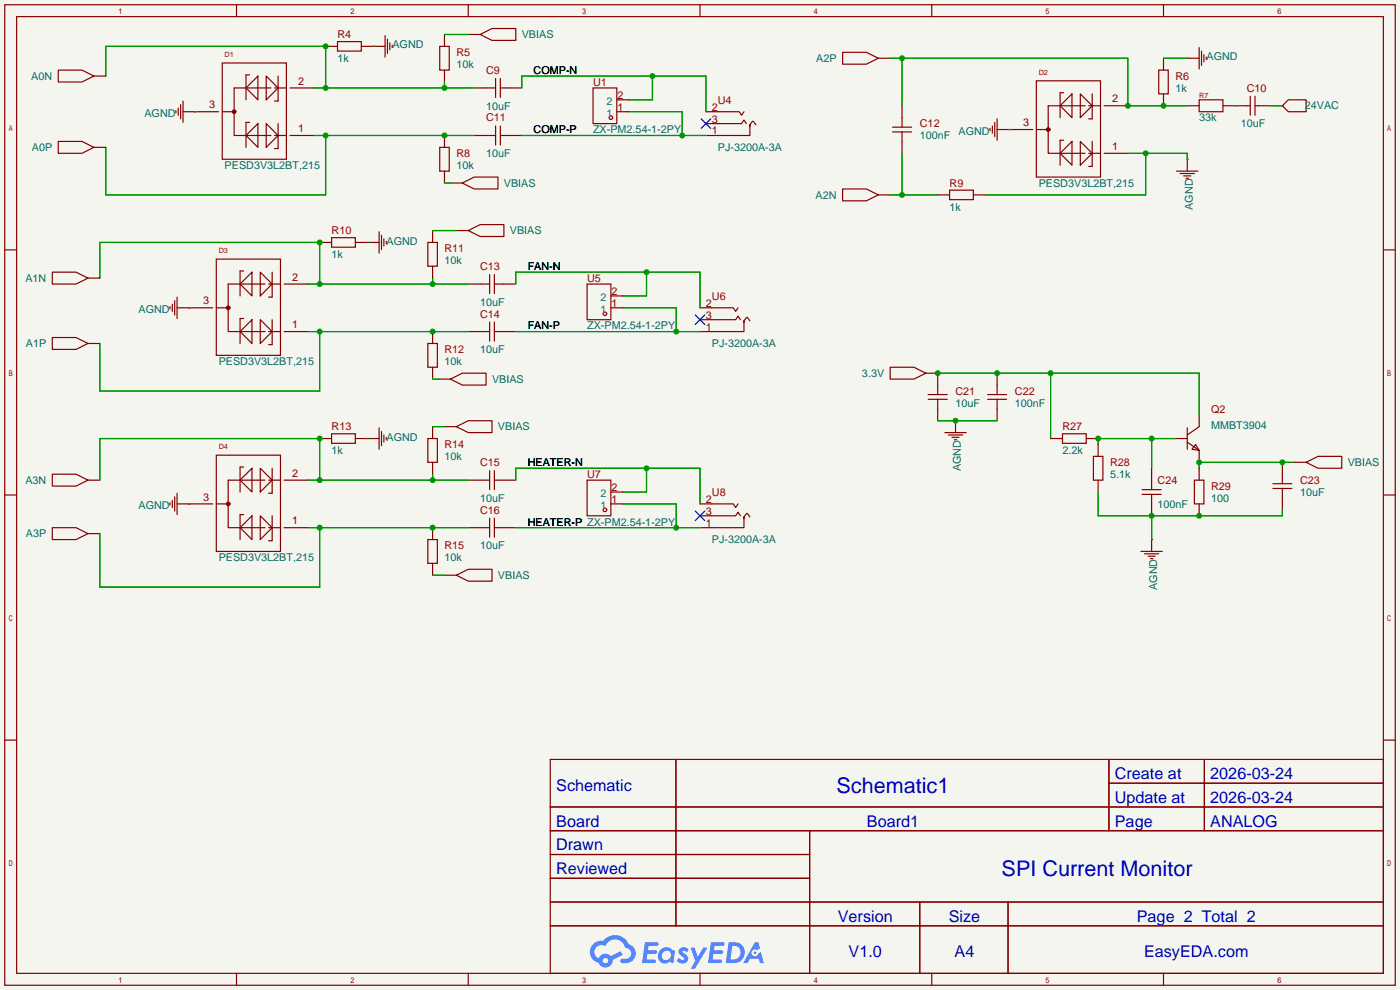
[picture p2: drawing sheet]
<svg xmlns="http://www.w3.org/2000/svg" width="299mm" height="212mm" viewBox="0 0 299 212" stroke-linecap="round" stroke-linejoin="round" font-family="sans-serif">
<path d="M0 0h299.2v211.6h-299.2z" fill="#f5f5f0"/>
<g fill="none" stroke="#850000" stroke-width=".25">
<path d="M1 1h297.2v209.6h-297.2zM3.6 3.6h292.1v204.4h-292.1zM50.5 1v2.6M100.1 1v2.6M149.6 1v2.6M199.1 1v2.6M248.7 1v2.6M1 53.4h2.6M295.7 53.4h2.5M1 105.8h2.6M295.7 105.8h2.5M1 158.2h2.6"/>
<path d="M295.7 158.2h2.5M117.6 162.3h178.1v45.7h-178.1zM117.6 172.5h178.1M117.6 177.5h178.1M144.5 162.3v35.6M173 177.5v30.5M237 162.3v15.2M237 167.4h58.7M257.4 162.3v15.2M117.6 182.6h55.4M117.6 192.8h178.1M117.6 187.7h55.4"/>
<path d="M117.6 197.9h178.1M196.6 192.8v15.2M215.4 192.8v15.2M50.5 208v2.6M100.1 208v2.6M149.6 208v2.6M199.1 208v2.6M248.7 208v2.6"/>
</g>
<g fill="#5487ff">
<path d="M145.3 202.7a1.3 1.3 0 0 1 1.9 .3l-.4 .6a.54 .54 0 0 0-.9-.2l.1 .2a1.34 1.34 0 0 1 .9 1.8 1.47 1.47 0 0 1-2.3-.1l.5-.6 .8 .5a.31 .31 0 0 0 .4-.3 .31 .31 0 0 0-.3-.4 1.12 1.12 0 0 1-.7-1.8z"/>
<path d="M147.6 202.5h.9l.6 2 1.2-2h.9l-2.7 4.6h-.9l1-1.7z"/>
<path d="M137.8 201.4h1.7a1.31 1.31 0 0 1 1.2 .2 .4 .4 0 0 1-.3 .5l-1.8 .1-.1 .9h1.6a.4 .4 0 0 1 .4 .4 .4 .4 0 0 1-.5 .4h-1.6l-.2 1.2h1.4a.46 .46 0 0 1 .5 0 .46 .46 0 0 1 .1 .5l-.4 .2h-2.6z"/>
<path d="M151.9 201.4h1.7a1.32 1.32 0 0 1 1.2 .2 .39 .39 0 0 1-.3 .5l-1.8 .1-.1 .9h1.6a.4 .4 0 0 1 .4 .4 .4 .4 0 0 1-.4 .4h-1.7l-.2 1.2h1.4a.46 .46 0 0 1 .5 0 .46 .46 0 0 1 .1 .5l-.4 .2h-2.6z"/>
<path d="M161.3 201.4h.8l.3 1.3-.6 .4a.75 .75 0 0 0-1.1 .3 .75 .75 0 0 0 .5 1 .75 .75 0 0 0 .9-.7l.5-.2 .6 2.3h-.8l-.3-.9h-1.8l-.5 .9h-1z"/>
<path d="M155.7 201.4l-.6 4.4h1.5a2.27 2.27 0 0 0 2.6-2.2 2.27 2.27 0 0 0-2.7-2.2zM156.5 202.1a1.5 1.5 0 0 1 1.8 1.6 1.5 1.5 0 0 1-1.9 1.4h-.3z"/>
<path d="M141.2 203a1.6 1.6 0 0 0-.3 2.3 1.6 1.6 0 0 0 2.3 .2l.7 .3 .3-2.4-.1-.3-.5-.1a1.58 1.58 0 0 0-2.4 0zM141.8 203.5a.98 .98 0 0 1 1.6 .4 .98 .98 0 0 1-1.1 1.3 .94 .94 0 0 1-.9-.7 .94 .94 0 0 1 .4-1z"/>
<path d="M126.8 201.8a2.37 2.37 0 0 0 1.1 4 1.54 1.54 0 0 0 1.8 1 1.54 1.54 0 0 0 1.2-1.6l2.2-1.1-.5-.8-2 1a1.57 1.57 0 0 0-2.7 .5 1.5 1.5 0 0 1-.7-2.1 1.5 1.5 0 0 1 2.2-.5 2.23 2.23 0 0 1 2.3-1.4 2.23 2.23 0 0 1 2 1.8 1.16 1.16 0 0 1 1.2 1.1 1.16 1.16 0 0 1-1.1 1.2h-.7a.47 .47 0 0 0-.5 .4 .47 .47 0 0 0 .4 .5 2.17 2.17 0 0 0 2.5-.9 2.17 2.17 0 0 0-.3-2.7l-.8-.4a3.2 3.2 0 0 0-5.5-.7l-1.1 .1zM128.8 205.3a.6 .6 0 0 1 1.2 0 .6 .6 0 0 1-1.2 0z"/>
<circle cx="161.4" cy="203.6" r=".28"/>
</g>
<g fill="none" stroke="#850000" stroke-width=".25">
<path d="M12.4 15h5.1l2.6 1.3-2.6 1.2h-5.1zM20.1 16.3h2.5M47.5 13.5h13.7v20.5h-13.7zM53.3 16h-.7v5.3M55.1 16.3v5l-2.5-2.5zM56.9 16.3l2.5 2.5-2.5 2.5zM57.9 18.8h-7.9v10.2h7.9M58.7 18.8h2.5M59.4 16.3v5.3h-.7M62 18.8h5.1M69.6 9.9h2.5M72.1 8.9h5.1v2h-5.1z"/>
<path d="M77.2 9.9h5.1M79.8 9.9h.1M82.3 7.6v4.6M82.8 8.4v3M83.3 9.1v1.6M83.8 9.7v.5M94 9.9h2v5.1h-2zM95 7.4v2.5M95 15v2.5M100.1 7.4h2.5M101.3 18.8h4.6M102.6 7.4l2.6-1.3h5v2.5h-5z"/>
<path d="M105.9 16.8v4M106.9 18.8h4.6M106.9 16.8v4M126.7 18.8h5.1v7.6h-5.1zM180.1 11.2h5.1l2.5 1.2-2.5 1.3h-5.1zM187.7 12.4h2.5M221.5 17.3h13.7v20.5h-13.7zM227.3 19.8h-.7v5.3M247.6 15h2.1v5.1h-2.1zM248.7 12.4v2.6M253.7 12.4h.1M253.7 12.4h2.6"/>
<path d="M256.3 10.2v4.5M256.8 10.9v3.1M257.3 11.7v1.5M257.8 12.2v.5M12.4 30.2h5.1l2.6 1.3-2.6 1.3h-5.1zM20.1 31.5h2.5M37.6 23.6v.5M38.1 23.1v1.5M38.6 22.4v3M39.1 23.9h7.6M39.1 21.6v4.6M41.7 23.9h.1"/>
<path d="M47.5 23.9h2.5M52.6 29l2.5-2.6v5.1zM53.3 26.2h-.7v5.3M56.9 26.4l2.5 2.6-2.5 2.5zM58.7 29h2.5M59.4 26.4v5.4h-.7M62 29h5.1M94 31.5h2v5.1h-2zM95 29v2.5M95 36.6v2.5M96.3 39.1h2.5M98.8 39.1l2.5-1.3h5.1v2.6h-5.1z"/>
<path d="M101.3 29h4.6M105.9 26.9v4.1M106.9 29h4.6M106.9 26.9v4.1M131.8 23.9h2.6M131.8 21.3h2.6M150.9 23.9h7.1l.5 .7 .5-.7M150.9 26.4h7.6l.5-.7 .5 .7M160.3 26.7l.3-.4a.37 .37 0 0 1 .4-.4 .37 .37 0 0 1 .3 .4l.2 .4M160.3 26.9v-.2v2.3h-9.4M190.8 27.2h4M190.8 28.2h4"/>
<path d="M192.8 22.6v4.6M192.8 28.2v4.6M211.6 27.4v.5M212.1 26.9v1.5M212.6 26.2v3M213.1 27.7h7.6M213.1 25.4v4.6M215.6 27.7h.1M221.5 27.7h2.5M226.6 22.6l2.5-2.5v5zM226.6 32.8l2.5-2.6v5.1zM227.3 30h-.7v5.3"/>
<path d="M230.9 30.2l2.5 2.6-2.5 2.5zM230.9 20.1l2.5 2.5-2.5 2.5zM231.9 22.6h-7.9v10.2h7.9M232.7 22.6h2.5M232.7 32.8h2.5M233.4 20.1v5.3h-.7M233.4 30.2v5.4h-.7M236 22.6h5M236 32.8h5M248.7 20.1v2.5M251.5 36.6h4.5M252.2 37.1h3.1"/>
<path d="M253 37.6h1.5M253.5 38.1h.5M253.7 34h.1M253.7 22.6h2.6M253.7 34v2.6M256.3 21.3h5.1v2.6h-5.1zM261.4 22.6h5.8M267.2 20.6v4M268.2 22.6h3.3M268.2 20.6v4M274.1 22.6h.1M275.3 21.3h3.8v2.6h-3.8l-1.2-1.3z"/>
<path d="M11.2 58.2h5.1l2.5 1.2-2.5 1.3h-5.1zM18.8 59.4h2.5M46.2 55.4h13.7v20.5h-13.7zM52.1 57.9h-.8v5.3M53.8 58.2v5l-2.5-2.5zM55.6 58.2l2.6 2.5-2.6 2.5zM58.2 58.2v5.3h-.8M68.3 51.8h2.6M70.9 50.8h5v2h-5zM75.9 51.8h5.1M78.5 51.8h.1M81 49.5v4.6"/>
<path d="M81.5 50.3v3M82 51.1v1.5M82.5 51.6v.5M91.4 51.8h2.1v5.1h-2.1zM92.5 49.3v2.5M92.5 56.9v2.5M97.5 49.3h2.6M100.1 49.3l2.5-1.3h5.1v2.5h-5.1zM104.6 58.7v4M105.7 58.7v4M180.1 40.4h5.1l2.5 1.3-2.5 1.2h-5.1zM187.7 41.7h2.5"/>
<path d="M200.4 41.7h2.5M202.9 40.6h5.1v2.1h-5.1zM208 41.7h2.6M11.2 72.1h5.1l2.5 1.3-2.5 1.3h-5.1zM18.8 73.4h2.5M36.3 65.5v.5M36.8 65v1.5M37.3 64.3v3M37.8 65.8h7.7M37.8 63.5v4.6M40.4 65.8h.1M46.2 65.8h2.6"/>
<path d="M51.3 70.9l2.5-2.6v5.1zM52.1 68.1h-.8v5.3M55.6 68.3l2.6 2.6-2.6 2.5zM56.6 60.7h-7.8v10.2h7.8M57.4 70.9h2.5M57.4 60.7h2.5M58.2 68.3v5.4h-.8M60.7 70.9h5.1M60.7 60.7h5.1M91.4 73.4h2.1v5.1h-2.1zM92.5 70.9v2.5M92.5 78.5v2.5"/>
<path d="M100.1 70.9h4.5M100.1 60.7h4.5M104.6 68.8v4.1M105.7 70.9h4.5M105.7 60.7h4.5M105.7 68.8v4.1M125.5 60.7h5.1v7.6h-5.1zM130.6 65.8h2.5M130.6 63.2h2.5M149.6 65.8h7.1l.5 .7 .5-.7M149.6 68.3h7.6l.5-.7 .5 .7M159 68.6l.3-.4a.37 .37 0 0 1 .4-.4 .37 .37 0 0 1 .3 .4l.3 .4"/>
<path d="M159 68.8v-.2v2.3h-9.4M190.2 78.5h5.1l2.6 1.3-2.6 1.2h-5.1zM197.9 79.8h2.5v4.5M213.1 79.8v4.5M46.2 97.3h13.7v20.6h-13.7zM52.1 99.8h-.8v5.4M68.3 93.7h2.6M70.9 92.7h5v2h-5zM75.9 93.7h5.1M78.5 93.7h.1M81 91.4v4.6M81.5 92.2v3"/>
<path d="M82 93v1.5M82.5 93.5v.5M91.4 93.7h2.1v5.1h-2.1zM92.5 91.2v2.5M92.5 98.8v2.5M93.7 81h2.6M95 91.2h2.5M96.3 81l2.5-1.2h5.1v2.5h-5.1zM97.5 91.2l2.6-1.3h5.1v2.6h-5.1zM198.4 85.3h4M198.4 84.3h4M200.4 85.3v4.6"/>
<path d="M201.9 92.5h4.6M202.7 93h3M203.5 93.5h1.5M204 94h.5M204.2 89.9h.1M204.2 89.9v2.6M211.1 85.3h4M211.1 84.3h4M213.1 85.3v4.6M224.5 93.7h2.6M227.1 92.7h5.1v2h-5.1zM232.2 93.7h2.5"/>
<path d="M233.7 97.5h2v5.1h-2zM234.7 95v2.5M251.2 93.7h2.5M253.7 91.4v4.6M253.7 94.5l2.6 1.8M255.5 95l.8 1.3-1.5-.3zM256.3 88.6v2.6l-2.6 1.8M256.3 96.3v2.5M274.1 98.8v4.6M276.6 98.8h2.5M279.1 98.8l2.6-1.3h5.1v2.6h-5.1zM11.2 101.3h5.1l2.5 1.3-2.5 1.3h-5.1z"/>
<path d="M11.2 112.8h5.1l2.5 1.2-2.5 1.3h-5.1zM18.8 102.6h2.5M18.8 114h2.5M36.3 107.4v.5M36.8 106.9v1.6M37.3 106.2v3M37.8 105.4v4.6M37.8 107.7h7.7M40.4 107.7h.1M46.2 107.7h2.6M51.3 102.6l2.5-2.5v5.1zM52.1 110h-.8v5.3"/>
<path d="M53.8 110.2v5.1l-2.5-2.5zM55.6 110.2l2.6 2.6-2.6 2.5zM55.6 100.1l2.6 2.5-2.6 2.6zM56.6 102.6h-7.8v10.2h7.8M57.4 112.8h2.5M57.4 102.6h2.5M58.2 100.1v5.3h-.8M58.2 110.2v5.4h-.8M60.7 112.8h5.1M60.7 102.6h5.1M91.4 115.3h2.1v5.1h-2.1zM92.5 112.8v2.5"/>
<path d="M100.1 112.8h4.5M100.1 102.6h4.5M104.6 100.6v4M104.6 110.7v4.1M105.7 100.6v4M105.7 110.7v4.1M105.7 112.8h4.5M105.7 102.6h4.5M125.5 102.6h5.1v7.6h-5.1zM130.6 107.7h2.5M130.6 105.2h2.5M149.6 107.7h7.1l.5 .8 .5-.8"/>
<path d="M149.6 110.2h7.6l.5-.7 .5 .7M159 110.5l.3-.4a.37 .37 0 0 1 .4-.4 .37 .37 0 0 1 .3 .5l.3 .3M159 110.7v-.2v2.3h-9.4M234.7 102.6v2.6M243.8 117.9h4.6M244.1 104.6h4.1M244.1 105.7h4.1M244.6 118.4h3M245.4 118.9h1.5M245.9 119.4h.5M246.1 115.3h.1M246.1 100.1v4.5"/>
<path d="M246.1 105.7v4.5M246.1 115.3v2.6M255.3 102.6h2v5.1h-2zM256.3 100.1v2.5M256.3 107.7v2.5M272 104.4h4.1M272 103.4h4.1M274.1 104.4v4.6M92.5 120.4v2.5M95 122.9h2.5M97.5 122.9l2.6-1.2h5.1v2.5h-5.1z"/>
<circle cx="50" cy="23.9" r=".38"/>
<circle cx="50" cy="23.9" r=".25"/>
<circle cx="130.6" cy="25.1" r=".38"/>
<circle cx="224" cy="27.7" r=".38"/>
<circle cx="224" cy="27.7" r=".25"/>
<circle cx="48.8" cy="65.8" r=".38"/>
<circle cx="48.8" cy="65.8" r=".25"/>
<circle cx="129.3" cy="67.1" r=".38"/>
<circle cx="48.8" cy="107.7" r=".38"/>
<circle cx="48.8" cy="107.7" r=".25"/>
<circle cx="129.3" cy="109" r=".38"/>
</g>
<path d="M149.9 25.4l2 2M151.9 25.4l-2 2M148.6 67.3l2 2M150.6 67.3l-2 2M148.6 109.2l2 2.1M150.6 109.2l-2 2.1" fill="none" stroke="#000085" stroke-width=".25"/>
<g fill="none" stroke="#009600" stroke-width=".25">
<path d="M22.6 16.3v-6.4h47v8.9M67.1 18.8h34.2M79.8 9.9h.1M95 17.5v1.3M95 7.4h5.1M111.5 18.8v-2.5h39.4v7.6M139.4 16.3v5h-5M190.2 12.4h50.8v10.2h12.7M192.8 12.4v10.2M248.7 12.4h5M41.7 23.9h.1M67.1 29h34.2"/>
<path d="M69.6 29v12.7h-47v-10.2M95 39.1h1.3M111.5 29h39.4M134.4 23.9h11.4v5.1M192.8 32.8v8.9M215.6 27.7h.1M241 32.8h12.7v1.2M244.9 32.8v8.9h-34.3M263.9 22.6h.1M271.5 22.6h2.6M21.3 59.4v-7.6h47v8.9M78.5 51.8h.1"/>
<path d="M92.5 59.4v1.3M92.5 49.3h5M138.2 58.2v5h-5.1M190.2 41.7h10.2M40.4 65.8h.1M65.8 70.9h34.3M65.8 60.7h34.3M68.3 70.9v12.7h-47v-10.2M110.2 60.7v-2.5h39.4v7.6M110.2 70.9h39.4M133.1 65.8h11.4v5.1M200.4 79.8h55.9v8.8"/>
<path d="M224.5 79.8v13.9M78.5 93.7h.1M92.5 81h1.2M92.5 91.2h2.5M200.4 89.9h12.7M246.1 93.7v6.4M251.2 93.7h-16.5v1.3M276.6 98.8h-20.3v1.3M21.3 102.6v-8.9h47v8.9M40.4 107.7h.1M65.8 112.8h34.3M65.8 102.6h34.3"/>
<path d="M68.3 112.8v12.7h-47v-11.5M92.5 101.3v1.3M110.2 102.6v-2.5h39.4v7.6M110.2 112.8h39.4M133.1 107.7h11.4v5.1M138.2 100.1v5.1h-5.1M234.7 105.2v5h39.4v-1.2M246.1 110.2v5.1M92.5 122.9h2.5"/>
</g>
<g fill="#009600">
<circle cx="139.4" cy="16.3" r=".63"/>
<circle cx="145.8" cy="29" r=".63"/>
<circle cx="95" cy="18.8" r=".63"/>
<circle cx="69.6" cy="18.8" r=".63"/>
<circle cx="69.6" cy="9.9" r=".63"/>
<circle cx="69.6" cy="29" r=".63"/>
<circle cx="95" cy="29" r=".63"/>
<circle cx="138.2" cy="58.2" r=".63"/>
<circle cx="144.5" cy="70.9" r=".63"/>
<circle cx="92.5" cy="60.7" r=".63"/>
<circle cx="68.3" cy="60.7" r=".63"/>
<circle cx="68.3" cy="51.8" r=".63"/>
<circle cx="68.3" cy="70.9" r=".63"/>
<circle cx="92.5" cy="70.9" r=".63"/>
<circle cx="138.2" cy="100.1" r=".63"/>
<circle cx="144.5" cy="112.8" r=".63"/>
<circle cx="92.5" cy="102.6" r=".63"/>
<circle cx="68.3" cy="102.6" r=".63"/>
<circle cx="68.3" cy="93.7" r=".63"/>
<circle cx="68.3" cy="112.8" r=".63"/>
<circle cx="92.5" cy="112.8" r=".63"/>
<circle cx="192.8" cy="12.4" r=".63"/>
<circle cx="241" cy="22.6" r=".63"/>
<circle cx="248.7" cy="22.6" r=".63"/>
<circle cx="192.8" cy="41.7" r=".63"/>
<circle cx="244.9" cy="32.8" r=".63"/>
<circle cx="224.5" cy="79.8" r=".63"/>
<circle cx="213.1" cy="79.8" r=".63"/>
<circle cx="200.4" cy="79.8" r=".63"/>
<circle cx="246.1" cy="93.7" r=".63"/>
<circle cx="234.7" cy="93.7" r=".63"/>
<circle cx="204.2" cy="89.9" r=".63"/>
<circle cx="274.1" cy="98.8" r=".63"/>
<circle cx="256.3" cy="98.8" r=".63"/>
<circle cx="246.1" cy="110.2" r=".63"/>
<circle cx="256.3" cy="110.2" r=".63"/>
</g>
<g font-size="4.6" fill="#0000c2">
<text x="178.8" y="169.4">Schematic1</text>
<text x="214.1" y="187.2">SPI Current Monitor</text>
</g>
<g font-size="3.5" fill="#0000c2">
<text x="238.3" y="166.5">Create at</text>
<text x="258.7" y="166.5">2026-03-24</text>
<text x="118.9" y="169.1">Schematic</text>
<text x="238.3" y="171.6">Update at</text>
<text x="258.7" y="171.6">2026-03-24</text>
<text x="118.9" y="176.7">Board</text>
<text x="185.3" y="176.7">Board1</text>
<text x="238.3" y="176.7">Page</text>
<text x="258.7" y="176.7">ANALOG</text>
<text x="118.9" y="181.8">Drawn</text>
<text x="118.9" y="186.8">Reviewed</text>
<text x="179.1" y="197">Version</text>
<text x="202.8" y="197">Size</text>
<text x="243" y="197">Page 2 Total 2</text>
<text x="181.4" y="204.6">V1.0</text>
<text x="204" y="204.6">A4</text>
<text x="244.5" y="204.6">EasyEDA.com</text>
</g>
<g font-size="2.3" fill="#a90000">
<text x="72.1" y="8.2">R4</text>
<text x="97.5" y="12">R5</text>
<text x="103.9" y="15.8">C9</text>
<text x="251.2" y="17.1">R6</text>
<text x="126.7" y="18.3">U1</text>
<text x="153.4" y="22.1">U4</text>
<text x="266.4" y="19.6">C10</text>
<text x="103.9" y="26">C11</text>
<text x="196.6" y="27.2">C12</text>
<text x="97.5" y="33.6">R8</text>
<text x="202.9" y="39.9">R9</text>
<text x="70.9" y="50.1">R10</text>
<text x="95" y="53.9">R11</text>
<text x="102.6" y="57.7">C13</text>
<text x="125.5" y="60.2">U5</text>
<text x="152.1" y="64.1">U6</text>
<text x="102.6" y="67.9">C14</text>
<text x="95" y="75.5">R12</text>
<text x="204.2" y="84.4">C21</text>
<text x="216.9" y="84.4">C22</text>
<text x="258.8" y="88.2">Q2</text>
<text x="70.9" y="92">R13</text>
<text x="95" y="95.8">R14</text>
<text x="227.1" y="92">R27</text>
<text x="102.6" y="99.6">C15</text>
<text x="237.2" y="99.6">R28</text>
<text x="125.5" y="102.2">U7</text>
<text x="152.1" y="106">U8</text>
<text x="247.4" y="103.4">C24</text>
<text x="258.8" y="104.7">R29</text>
<text x="277.9" y="103.4">C23</text>
<text x="102.6" y="109.8">C16</text>
<text x="95" y="117.4">R15</text>
</g>
<g font-size="2.3" fill="#006464">
<text x="83.9" y="10.4">AGND</text>
<text x="111.5" y="8.2">VBIAS</text>
<text x="6.7" y="17.1">A0N</text>
<text x="72.1" y="13.3">1k</text>
<text x="97.5" y="14.5">10k</text>
<text x="174.5" y="13.3">A2P</text>
<text x="257.9" y="12.9">AGND</text>
<text x="103.9" y="23.4">10uF</text>
<text x="251.2" y="19.6">1k</text>
<text x="278.9" y="23.2">24VAC</text>
<text x="30.9" y="25">AGND</text>
<text x="126.7" y="28.5">ZX-PM2.54-1-2PY</text>
<text x="196.6" y="29.8">100nF</text>
<text x="204.9" y="28.9">AGND</text>
<text x="256.3" y="26">33k</text>
<text x="265.2" y="27.2">10uF</text>
<text x="6.8" y="32.3">A0P</text>
<text x="103.9" y="33.6">10uF</text>
<text x="153.4" y="32.3">PJ-3200A-3A</text>
<text x="48" y="36.1">PESD3V3L2BT,215</text>
<text x="97.5" y="36.1">10k</text>
<text x="107.7" y="39.9">VBIAS</text>
<text x="222" y="39.9">PESD3V3L2BT,215</text>
<text x="174.3" y="42.5">A2N</text>
<text x="202.9" y="45">1k</text>
<text x="254.9" y="44.8" transform="rotate(-90 254.9 44.8)">AGND</text>
<text x="82.6" y="52.3">AGND</text>
<text x="109" y="50.1">VBIAS</text>
<text x="70.9" y="55.2">1k</text>
<text x="95" y="56.4">10k</text>
<text x="5.4" y="60.2">A1N</text>
<text x="102.6" y="65.3">10uF</text>
<text x="29.6" y="67">AGND</text>
<text x="125.5" y="70.4">ZX-PM2.54-1-2PY</text>
<text x="5.5" y="74.2">A1P</text>
<text x="102.6" y="75.5">10uF</text>
<text x="152.1" y="74.2">PJ-3200A-3A</text>
<text x="46.7" y="78">PESD3V3L2BT,215</text>
<text x="95" y="78">10k</text>
<text x="105.2" y="81.8">VBIAS</text>
<text x="184.2" y="80.6">3.3V</text>
<text x="204.2" y="86.9">10uF</text>
<text x="216.9" y="86.9">100nF</text>
<text x="82.6" y="94.2">AGND</text>
<text x="106.4" y="92">VBIAS</text>
<text x="258.8" y="91.7">MMBT3904</text>
<text x="70.9" y="97.1">1k</text>
<text x="95" y="98.3">10k</text>
<text x="205.4" y="100.7" transform="rotate(-90 205.4 100.7)">AGND</text>
<text x="227.1" y="97.1">2.2k</text>
<text x="288" y="99.6">VBIAS</text>
<text x="5.4" y="103.4">A3N</text>
<text x="102.6" y="107.2">10uF</text>
<text x="237.2" y="102.2">5.1k</text>
<text x="258.8" y="107.2">100</text>
<text x="277.9" y="106">10uF</text>
<text x="29.6" y="108.9">AGND</text>
<text x="247.4" y="108.5">100nF</text>
<text x="5.5" y="114.9">A3P</text>
<text x="46.7" y="119.9">PESD3V3L2BT,215</text>
<text x="95" y="119.9">10k</text>
<text x="102.6" y="117.4">10uF</text>
<text x="152.1" y="116.1">PJ-3200A-3A</text>
<text x="106.4" y="123.7">VBIAS</text>
<text x="247.3" y="126.1" transform="rotate(-90 247.3 126.1)">AGND</text>
</g>
<g font-size="2.3">
<text x="114" y="15.8">COMP-N</text>
<text x="114" y="28.5">COMP-P</text>
<text x="112.8" y="57.7">FAN-N</text>
<text x="112.8" y="70.4">FAN-P</text>
<text x="112.8" y="99.6">HEATER-N</text>
<text x="112.8" y="112.3">HEATER-P ZX-PM2.54-1-2PY</text>
</g>
<g font-size="2.3" fill="#840000">
<text x="44.7" y="23.2">3</text>
<text x="63.7" y="18.1">2</text>
<text x="132" y="23.6">1</text>
<text x="132" y="21.1">2</text>
<text x="152.1" y="23.6">2</text>
<text x="237.7" y="21.9">2</text>
<text x="63.7" y="28.2">1</text>
<text x="152.1" y="26.2">3</text>
<text x="152.1" y="28.7">1</text>
<text x="218.7" y="27">3</text>
<text x="237.7" y="32">1</text>
<text x="62.5" y="60">2</text>
<text x="43.4" y="65.1">3</text>
<text x="130.7" y="65.6">1</text>
<text x="130.7" y="63">2</text>
<text x="150.9" y="65.6">2</text>
<text x="62.5" y="70.1">1</text>
<text x="150.9" y="68.1">3</text>
<text x="150.9" y="70.6">1</text>
<text x="62.5" y="101.9">2</text>
<text x="43.4" y="107">3</text>
<text x="130.7" y="107.5">1</text>
<text x="130.7" y="104.9">2</text>
<text x="150.9" y="107.5">2</text>
<text x="62.5" y="112.1">1</text>
<text x="150.9" y="110">3</text>
<text x="150.9" y="112.5">1</text>
</g>
<g font-size="2.3" fill="#008484">
<text x="129.6" y="22.4">2</text>
<text x="129.6" y="24.9">1</text>
<text x="128.3" y="64.3">2</text>
<text x="128.3" y="66.8">1</text>
<text x="128.3" y="106.2">2</text>
<text x="128.3" y="108.7">1</text>
</g>
<g font-size="1.6" fill="#a90000">
<text x="48" y="12.1">D1</text>
<text x="222" y="15.9">D2</text>
<text x="256.3" y="21">R7</text>
<text x="46.7" y="54">D3</text>
<text x="46.7" y="96">D4</text>
</g>
</svg>
